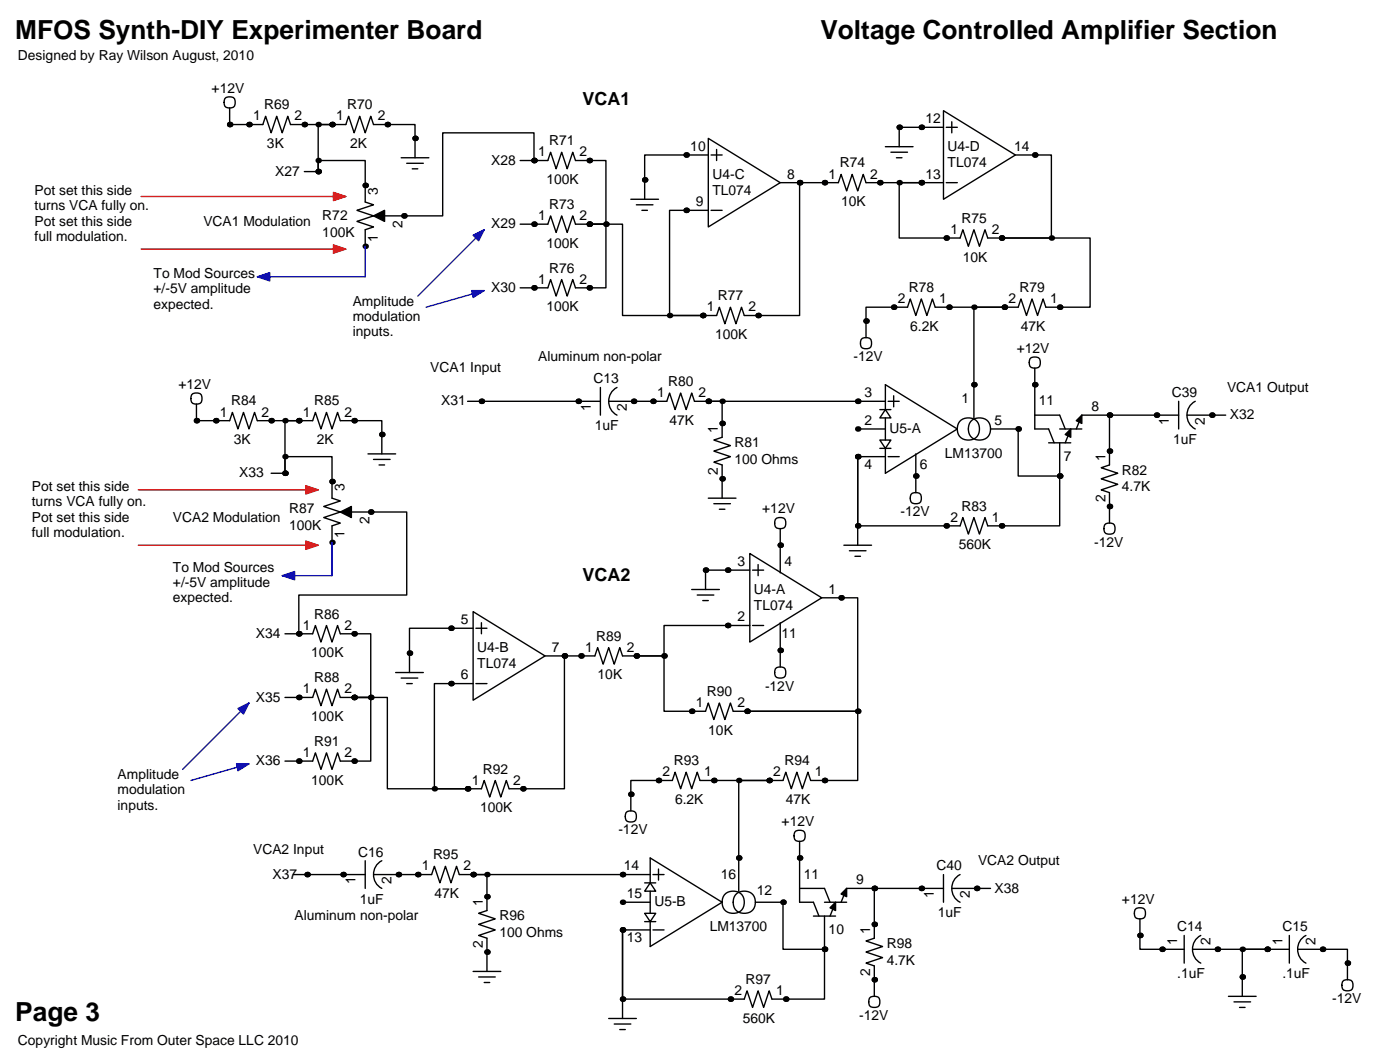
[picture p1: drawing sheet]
<svg xmlns="http://www.w3.org/2000/svg" width="257mm" height="195mm" viewBox="0 0 257 195" stroke-linecap="round" stroke-linejoin="round" font-family="sans-serif">
<g fill="none" stroke="#000" stroke-width=".25">
<path d="M41.3 18.1a1.09 1.09 0 0 1 1.4-.2 1.09 1.09 0 0 1 .4 1.3 1.09 1.09 0 0 1-1.5 .5 1.09 1.09 0 0 1-.3-1.6zM42.2 19.8v3.1h6.1l.5-1.6 1 3.1 1-3.1 1 3.1 1-3.1 .5 1.6h10.2l.5-1.6 1 3.1 1-3.1 1.1 3.1 1-3.1 .5 1.6h7.6v6.1M55.9 31.5h2.5M58.4 31.5v-2h8.7v7.6l1.5 .5-3.1 1 3.1 1-3.1 1 3.1 1.1-1.5 .5v3M61 22.9h-2.6v8.6M73.7 29h5M74.7 30h3M75.7 31h1M95.5 29.5h5.1l.5-1.6 1 3.1 1-3.1 1 3.1 1.1-3.1 .5 1.6h5.6v11.6h-3.1M98 29.5v-5.1h-16.7v15.2h-10.7M115.8 36.6h5.1M116.8 37.6h3.1"/>
<path d="M117.9 38.6h1M130 25.4l13.3 8.1-13.3 8.2zM130 38.6h-7.1v19.3h6.1M130 28.4h-11.6v8.2M130.6 38.6h2M130.6 28.4h2M131.6 27.4v2.1M143.3 33.5h10.6l.5-1.5 1 3.1 1.1-3.1 1 3.1 1-3.1 .5 1.5h14.2M146.8 33.5v24.4h-10.1l-.6-1.5-1 3-1-3-1 3-1-3-.5 1.5h-2.6M162.6 26.9h5M163.6 27.9h3M164.6 29h1"/>
<path d="M169.2 33.5h-4.1v10.2h11.2l.5-1.5 1 3 1-3 1 3 1-3 .6 1.5h2.5M173.2 20.3l13.2 8.1-13.2 8.2zM173.2 23.4h-8.1v3.5M173.7 23.4h2.1M173.7 33.5h2.1M174.8 22.4v2M186.4 28.4h6.6v15.3h-9.1M95.5 41.1h5.1l.5-1.5 1 3.1 1-3.1 1 3.1 1.1-3.1 .5 1.5h2.5M108.2 41.1h3.1v11.7h-5.6l-.5-1.5-1.1 3.1-1-3.1-1 3.1-1-3.1-.5 1.5h-5.1M108.2 41.1h6.1v16.8h14.7M183.9 43.7h16.3v12.7h-8.2l-.5-1.5-1 3-1-3-1 3-1-3-.6 1.5h-15.2l-.5-1.5-1 3-1-3-1.1 3-1-3-.5 1.5h-7.6v5.6M184.4 56.4h-5.6v20.3"/>
<path d="M35.2 72.5a1.09 1.09 0 0 1 1.4-.3 1.09 1.09 0 0 1 .5 1.4 1.09 1.09 0 0 1-1.6 .5 1.09 1.09 0 0 1-.3-1.6zM36.1 74.2v3h6.1l.5-1.5 1 3 1-3 1 3 1-3 .5 1.5h10.2l.5-1.5 1 3 1-3 1.1 3 1-3 .5 1.5h7.6v6.1M54.9 77.2h-2.6v9.7M85.9 73.7h24.3M110.2 71.1v5.1M111.8 73.7h10.6l.5-1.6 1.1 3.1 1-3.1 1 3.1 1-3.1 .5 1.6h35.1M113.3 71.1a2.88 2.88 0 0 0 0 5.1M130 73.7h2.6v6.6l-1.5 .5 3 1-3 1 3 1-3 1 1.5 .5v6.1M157.5 78.7h5.1M158.1 62.3a1.09 1.09 0 0 1 1.4-.2 1.09 1.09 0 0 1 .5 1.3 1.09 1.09 0 0 1-1.6 .5 1.09 1.09 0 0 1-.3-1.6zM161.5 75.2h2.1M162.6 75.2l1 1.5h-2.1z"/>
<path d="M162.6 75.2v-4.6l13.2 8.1-13.2 8.2v-4.6M162.6 76.7v4.1M163.1 73.7h2M164.1 72.6v2.1M181.9 78.7h5v8.7h7.7M189.1 65.9a1.09 1.09 0 0 1 1.4-.3 1.09 1.09 0 0 1 .5 1.3 1.09 1.09 0 0 1-1.6 .6 1.09 1.09 0 0 1-.3-1.6zM190 76.2h4.6l1 2.5M190 67.6v11.1h2.5l1 2.6M194.6 78.7h4M196.6 78.7l-1 2.6M203.7 76.2v9.1l-1.5 .6 3 1-3 1 3 1-3 1 1.5 .5v5.6M216.4 76.2h-17.8l-1 2.5"/>
<path d="M216.4 73.7v5M217.9 76.2h7.1M219.5 73.7a2.88 2.88 0 0 0 0 5M49.8 86.9h2.5M52.3 86.9v-3.1h8.7v7.6l1.5 .5-3.1 1.1 3.1 1-3.1 1 3.1 1-1.5 .5v3.1M64.5 94h10.2v15.2h-19.8v7.1M67.6 83.3h5M68.6 84.3h3M69.6 85.3h1M130 91.4h5.1M131.1 92.5h3M132.1 93.5h1"/>
<path d="M142.4 95.3a1.09 1.09 0 0 1 1.4-.2 1.09 1.09 0 0 1 .4 1.3 1.09 1.09 0 0 1-1.5 .5 1.09 1.09 0 0 1-.3-1.6zM143.3 97v8.2M157.5 83.8v12.7h18.8l.5-1.5 1 3 1-3 1 3 1-3 .6 1.5h13.2v-9.1M157.5 83.8v16.3M157.5 83.8h5.1M161.5 80.8h2.1l-1 1.5zM161.5 82.3h2.1M163.1 83.8h2M167.3 90.8a1.09 1.09 0 0 1 1.4-.3 1.09 1.09 0 0 1 .4 1.3 1.09 1.09 0 0 1-1.5 .5 1.09 1.09 0 0 1-.3-1.5zM168.1 83.3v7.1M192.5 81.3h4.1M194.6 81.3v6.1"/>
<path d="M202.8 96.3a1.09 1.09 0 0 1 1.4-.2 1.09 1.09 0 0 1 .5 1.3 1.09 1.09 0 0 1-1.6 .5 1.09 1.09 0 0 1-.3-1.6zM52.3 116.3h5.1l.5-1.5 1 3.1 1-3.1 1.1 3.1 1-3.1 .5 1.5h5.6v11.7h-3.1M86.9 112.3l13.2 8.1-13.2 8.1zM86.9 115.3h-11.7v8.1M87.4 115.3h2M88.4 114.3v2M127 108.2h5.1M128 109.2h3.1M129 110.2h1M137.7 101.6l13.2 8.1-13.2 8.2zM137.7 114.8h-15.8v5.6h-5.1M137.7 104.6h-8.2v3.6"/>
<path d="M138.2 104.6h2M138.2 114.8h2M139.2 103.6v2.1M143.3 114.3v8.1M150.9 109.7h6.6v20.9h-20.3M154.9 100.1h5.1M156 101.1h3M157 102.1h1M52.3 128h5.1l.5-1.5 1 3 1-3 1.1 3 1-3 .5 1.5h2.5M65 128h3.1v11.7h-5.6l-.5-1.5-1 3-1.1-3-1 3-1-3-.5 1.5h-5.1M65 128h6.1v16.8h14.8M72.6 123.4h5.1"/>
<path d="M73.7 124.5h3M74.7 125.5h1M86.9 125.5h-7.1v19.3h6.1M87.4 125.5h2M100.1 120.4h9.1l.5-1.5 1 3 1.1-3 1 3 1-3 .5 1.5h2.5M103.6 120.4v24.4h-10.1l-.5-1.5-1.1 3-1-3-1 3-1-3-.5 1.5h-2.5M116.8 120.4h5.1v10.2h7.6l.5-1.6 1.1 3.1 1-3.1 1 3.1 1-3.1 .5 1.6h2.6M137.2 130.6h20.3v12.7h-8.7l-.5-1.6-1 3.1-1-3.1-1 3.1-1-3.1-.5 1.6h-15.3l-.5-1.6-1 3.1-1-3.1-1 3.1-1-3.1-.6 1.6h-7.6v5.5M142.4 122.8a1.09 1.09 0 0 1 1.4-.3 1.09 1.09 0 0 1 .4 1.3 1.09 1.09 0 0 1-1.5 .6 1.09 1.09 0 0 1-.3-1.6zM67.1 158v5.1M70.1 158a2.88 2.88 0 0 0 0 5.1M114.9 149.2a1.09 1.09 0 0 1 1.4-.3 1.09 1.09 0 0 1 .5 1.4 1.09 1.09 0 0 1-1.5 .5 1.09 1.09 0 0 1-.4-1.6z"/>
<path d="M120.9 159.5v2M141.2 143.3h-5.6v20.3M145.9 152.7a1.09 1.09 0 0 1 1.4-.2 1.09 1.09 0 0 1 .5 1.3 1.09 1.09 0 0 1-1.5 .5 1.09 1.09 0 0 1-.4-1.6zM146.8 154.4v11.2h2.6l1 2.5M53.8 160.5h13.3M68.6 160.5h10.6l.6-1.5 1 3.1 1-3.1 1 3.1 1-3.1 .5 1.5h35.1M86.9 160.5h2.5v6.6l-1.5 .5 3 1.1-3 1 3 1-3 1 1.5 .5v6.1M86.9 178.3h5M87.9 179.3h3M114.3 170.7v12.7h22.4l.5-1.5 1 3 1-3 1 3 1-3 .5 1.5h9.7v-9.2M114.3 170.7v16.2M114.3 170.7h5.1"/>
<path d="M114.3 165.6h5.1M118.4 167.6h2l-1 1.6zM118.4 162.1h2M118.4 169.2h2M119.4 162.1l1 1.5h-2zM119.4 162.1v-4.6l13.2 8.1-13.2 8.1v-4.5M119.4 163.6v4M119.9 160.5h2M119.9 170.7h2M138.7 165.6h5.1v8.6h7.6M146.8 163.1h4.6l1 2.5M149.4 168.1h4"/>
<path d="M151.4 165.6h4M151.4 168.1v6.1M153.4 165.6l-1 2.5M160.5 163.1v9.1l-1.5 .5 3.1 1-3.1 1.1 3.1 1-3.1 1 1.5 .5v5.6M173.2 163.1h-17.8l-1 2.5M173.2 160.5v5.1M174.8 163.1h7.1M176.3 160.5a2.88 2.88 0 0 0 0 5.1M208.4 167a1.09 1.09 0 0 1 1.4-.3 1.09 1.09 0 0 1 .5 1.3 1.09 1.09 0 0 1-1.6 .5 1.09 1.09 0 0 1-.3-1.5zM209.3 168.7v5.5h8.1M217.4 171.7v5.1M218.9 174.2h17.8"/>
<path d="M220.5 171.7a2.88 2.88 0 0 0 0 5.1M232.7 174.2h-4.6v8.7M236.7 171.7v5.1M238.3 174.2h9.1v5.6M239.8 171.7a2.88 2.88 0 0 0 0 5.1M88.9 180.3h1M111.8 186.9h5M112.8 188h3M113.8 189h1M159.7 183.2a1.09 1.09 0 0 1 1.3-.2 1.09 1.09 0 0 1 .5 1.3 1.09 1.09 0 0 1-1.5 .5 1.09 1.09 0 0 1-.3-1.6zM225.6 182.9h5M226.6 183.9h3"/>
<path d="M227.6 184.9h1M246.5 180.2a1.09 1.09 0 0 1 1.4-.3 1.09 1.09 0 0 1 .5 1.3 1.09 1.09 0 0 1-1.6 .6 1.09 1.09 0 0 1-.3-1.6z"/>
<circle cx="177.8" cy="78.7" r="2.07"/>
<circle cx="179.9" cy="78.7" r="2.07"/>
<circle cx="134.7" cy="165.6" r="2.07"/>
<circle cx="136.7" cy="165.6" r="2.07"/>
</g>
<g fill="#000">
<circle cx="42.2" cy="22.9" r=".51"/>
<circle cx="45.7" cy="22.9" r=".51"/>
<circle cx="55.9" cy="22.9" r=".51"/>
<circle cx="58.4" cy="22.9" r=".51"/>
<circle cx="58.4" cy="29.5" r=".51"/>
<circle cx="58.4" cy="31.5" r=".51"/>
<circle cx="61" cy="22.9" r=".51"/>
<circle cx="67.1" cy="34" r=".51"/>
<circle cx="71.1" cy="22.9" r=".51"/>
<circle cx="74.2" cy="39.6" r=".51"/>
<circle cx="76.2" cy="25.4" r=".51"/>
<circle cx="98" cy="29.5" r=".51"/>
<circle cx="108.2" cy="29.5" r=".51"/>
<circle cx="118.4" cy="33" r=".51"/>
<circle cx="126" cy="38.6" r=".51"/>
<circle cx="126" cy="28.4" r=".51"/>
<circle cx="146.8" cy="33.5" r=".51"/>
<circle cx="151.4" cy="33.5" r=".51"/>
<circle cx="161.5" cy="33.5" r=".51"/>
<circle cx="165.1" cy="33.5" r=".51"/>
<circle cx="165.1" cy="23.4" r=".51"/>
<circle cx="169.2" cy="23.4" r=".51"/>
<circle cx="169.2" cy="33.5" r=".51"/>
<circle cx="190" cy="28.4" r=".51"/>
<circle cx="67.1" cy="45.2" r=".51"/>
<circle cx="98" cy="52.8" r=".51"/>
<circle cx="98" cy="41.1" r=".51"/>
<circle cx="108.2" cy="52.8" r=".51"/>
<circle cx="108.2" cy="41.1" r=".51"/>
<circle cx="111.3" cy="41.1" r=".51"/>
<circle cx="122.9" cy="57.9" r=".51"/>
<circle cx="129" cy="57.9" r=".51"/>
<circle cx="139.2" cy="57.9" r=".51"/>
<circle cx="159" cy="58.9" r=".51"/>
<circle cx="164.1" cy="56.4" r=".51"/>
<circle cx="173.7" cy="43.7" r=".51"/>
<circle cx="174.2" cy="56.4" r=".51"/>
<circle cx="178.8" cy="56.4" r=".51"/>
<circle cx="183.9" cy="43.7" r=".51"/>
<circle cx="184.4" cy="56.4" r=".51"/>
<circle cx="193" cy="43.7" r=".51"/>
<circle cx="194.6" cy="56.4" r=".51"/>
<circle cx="36.1" cy="77.2" r=".51"/>
<circle cx="39.6" cy="77.2" r=".51"/>
<circle cx="49.8" cy="77.2" r=".51"/>
<circle cx="52.3" cy="77.2" r=".51"/>
<circle cx="54.9" cy="77.2" r=".51"/>
<circle cx="65" cy="77.2" r=".51"/>
<circle cx="70.1" cy="79.8" r=".51"/>
<circle cx="88.4" cy="73.7" r=".51"/>
<circle cx="106.2" cy="73.7" r=".51"/>
<circle cx="116.3" cy="73.7" r=".51"/>
<circle cx="119.9" cy="73.7" r=".51"/>
<circle cx="130" cy="73.7" r=".51"/>
<circle cx="132.6" cy="77.7" r=".51"/>
<circle cx="132.6" cy="73.7" r=".51"/>
<circle cx="157.5" cy="78.7" r=".51"/>
<circle cx="157.5" cy="73.7" r=".51"/>
<circle cx="178.8" cy="70.6" r=".51"/>
<circle cx="186.9" cy="78.7" r=".51"/>
<circle cx="190" cy="70.6" r=".51"/>
<circle cx="203.7" cy="76.2" r=".51"/>
<circle cx="212.3" cy="76.2" r=".51"/>
<circle cx="222.5" cy="76.2" r=".51"/>
<circle cx="52.3" cy="86.9" r=".51"/>
<circle cx="52.3" cy="83.8" r=".51"/>
<circle cx="61" cy="88.4" r=".51"/>
<circle cx="61" cy="99.6" r=".51"/>
<circle cx="68.1" cy="94" r=".51"/>
<circle cx="132.6" cy="87.9" r=".51"/>
<circle cx="157.5" cy="83.8" r=".51"/>
<circle cx="157.5" cy="96.5" r=".51"/>
<circle cx="168.1" cy="87.4" r=".51"/>
<circle cx="173.7" cy="96.5" r=".51"/>
<circle cx="183.9" cy="96.5" r=".51"/>
<circle cx="194.6" cy="87.4" r=".51"/>
<circle cx="203.7" cy="82.8" r=".51"/>
<circle cx="203.7" cy="93" r=".51"/>
<circle cx="54.9" cy="116.3" r=".51"/>
<circle cx="65" cy="116.3" r=".51"/>
<circle cx="75.2" cy="119.9" r=".51"/>
<circle cx="82.8" cy="115.3" r=".51"/>
<circle cx="129.5" cy="104.6" r=".51"/>
<circle cx="133.6" cy="114.8" r=".51"/>
<circle cx="133.6" cy="104.6" r=".51"/>
<circle cx="143.3" cy="100.1" r=".51"/>
<circle cx="143.3" cy="119.4" r=".51"/>
<circle cx="154.4" cy="109.7" r=".51"/>
<circle cx="54.9" cy="139.7" r=".51"/>
<circle cx="54.9" cy="128" r=".51"/>
<circle cx="65" cy="128" r=".51"/>
<circle cx="65" cy="139.7" r=".51"/>
<circle cx="68.1" cy="128" r=".51"/>
<circle cx="82.8" cy="125.5" r=".51"/>
<circle cx="103.6" cy="120.4" r=".51"/>
<circle cx="106.7" cy="120.4" r=".51"/>
<circle cx="116.8" cy="120.4" r=".51"/>
<circle cx="121.9" cy="120.4" r=".51"/>
<circle cx="127" cy="130.6" r=".51"/>
<circle cx="137.2" cy="130.6" r=".51"/>
<circle cx="157.5" cy="130.6" r=".51"/>
<circle cx="79.8" cy="144.8" r=".51"/>
<circle cx="85.9" cy="144.8" r=".51"/>
<circle cx="96" cy="144.8" r=".51"/>
<circle cx="115.8" cy="145.8" r=".51"/>
<circle cx="120.9" cy="143.3" r=".51"/>
<circle cx="131.1" cy="143.3" r=".51"/>
<circle cx="135.6" cy="157.5" r=".51"/>
<circle cx="135.6" cy="143.3" r=".51"/>
<circle cx="141.2" cy="143.3" r=".51"/>
<circle cx="146.8" cy="157.5" r=".51"/>
<circle cx="151.4" cy="143.3" r=".51"/>
<circle cx="56.4" cy="160.5" r=".51"/>
<circle cx="63" cy="160.5" r=".51"/>
<circle cx="73.2" cy="160.5" r=".51"/>
<circle cx="76.7" cy="160.5" r=".51"/>
<circle cx="86.9" cy="160.5" r=".51"/>
<circle cx="89.4" cy="160.5" r=".51"/>
<circle cx="89.4" cy="164.6" r=".51"/>
<circle cx="89.4" cy="174.8" r=".51"/>
<circle cx="114.3" cy="160.5" r=".51"/>
<circle cx="114.3" cy="170.7" r=".51"/>
<circle cx="114.3" cy="165.6" r=".51"/>
<circle cx="143.8" cy="165.6" r=".51"/>
<circle cx="151.4" cy="174.2" r=".51"/>
<circle cx="160.5" cy="163.1" r=".51"/>
<circle cx="160.5" cy="179.8" r=".51"/>
<circle cx="160.5" cy="169.7" r=".51"/>
<circle cx="169.2" cy="163.1" r=".51"/>
<circle cx="179.3" cy="163.1" r=".51"/>
<circle cx="209.3" cy="171.7" r=".51"/>
<circle cx="213.4" cy="174.2" r=".51"/>
<circle cx="223.5" cy="174.2" r=".51"/>
<circle cx="228.1" cy="174.2" r=".51"/>
<circle cx="228.1" cy="179.3" r=".51"/>
<circle cx="232.7" cy="174.2" r=".51"/>
<circle cx="242.8" cy="174.2" r=".51"/>
<circle cx="247.4" cy="176.8" r=".51"/>
<circle cx="114.3" cy="183.4" r=".51"/>
<circle cx="134.1" cy="183.4" r=".51"/>
<circle cx="144.3" cy="183.4" r=".51"/>
</g>
<path d="M68.6 39.6l2-1v2zM196.6 78.7v1.6l-1-.5zM198.6 76.2v1.5l-1-.5zM62.5 94l2-1v2zM153.4 165.6v1.5l-1-.5zM154.4 164.1l1-1v1.5z" fill="#000" stroke="#000" stroke-width=".25"/>
<path d="M67.1 45.2v5.6h-19.9M88.9 42.2l-12.2 12.2M88.9 53.3l-10.7 3.1M61 99.6v6.1h-9.2M45.7 129l-12.2 12.2M45.7 140.2l-10.6 3.1" fill="none" stroke="#00f" stroke-width=".25"/>
<g fill="#00f" stroke="#00f" stroke-width=".25">
<path d="M86.9 43.2l2-1-1 2z"/>
<path d="M86.6 53.3h2.3l-2 1.3z"/>
<path d="M43.7 130l2-1-1 2.1z"/>
<path d="M43.4 140.2h2.3l-2 1.3z"/>
<path d="M47.2 50.8l2.3-.8v1.6z"/>
<path d="M51.8 105.7l2.3-.8v1.5z"/>
</g>
<path d="M25.9 36.1h37.6M25.9 45.7h37.6M25.4 89.9h33M25.4 100.1h33" fill="none" stroke="#f00" stroke-width=".25"/>
<g fill="#f00" stroke="#f00" stroke-width=".25">
<path d="M61.2 35.3l2.3 .8-2.3 .7z"/>
<path d="M61.2 45l2.3 .7-2.3 .8z"/>
<path d="M56.1 89.2l2.3 .7-2.3 .8z"/>
<path d="M56.1 99.3l2.3 .8-2.3 .7z"/>
</g>
<g font-size="4.8">
<text x="2.8" y="7.1">MFOS Synth-DIY Experimenter Board</text>
<text x="150.6" y="7.1">Voltage Controlled Amplifier Section</text>
<text x="2.8" y="187.5">Page 3</text>
</g>
<g font-size="3.3">
<text x="106.9" y="19.3">VCA1</text>
<text x="106.9" y="106.7">VCA2</text>
</g>
<g font-size="2.5">
<text x="3.3" y="10.9">Designed by Ray Wilson August, 2010</text>
<text x="38.9" y="17">+12V</text>
<text x="46.5" y="22.1">1</text>
<text x="48.5" y="20.1">R69</text>
<text x="54.1" y="22.1">2</text>
<text x="61.7" y="22.1">1</text>
<text x="63.8" y="20.1">R70</text>
<text x="69.3" y="22.1">2</text>
<text x="169.9" y="22.6">12</text>
<text x="49" y="27.2">3K</text>
<text x="64.3" y="27.2">2K</text>
<text x="98.8" y="28.7">1</text>
<text x="100.8" y="26.7">R71</text>
<text x="106.4" y="28.7">2</text>
<text x="126.7" y="27.7">10</text>
<text x="174" y="27.7">U4-D</text>
<text x="186.2" y="27.7">14</text>
<text x="6.3" y="35.8">Pot set this side</text>
<text x="50.5" y="32.3">X27</text>
<text x="69.3" y="35.8" transform="rotate(-90 69.3 35.8)">3</text>
<text x="90.2" y="30.2">X28</text>
<text x="100.3" y="33.8">100K</text>
<text x="130.8" y="32.8">U4-C</text>
<text x="130.8" y="35.8">TL074</text>
<text x="144.5" y="32.8">8</text>
<text x="152.1" y="32.8">1</text>
<text x="154.2" y="30.7">R74</text>
<text x="159.8" y="32.8">2</text>
<text x="169.9" y="32.8">13</text>
<text x="174" y="30.7">TL074</text>
<text x="6.3" y="38.6">turns VCA fully on.</text>
<text x="6.3" y="41.4">Pot set this side</text>
<text x="37.3" y="41.4">VCA1 Modulation</text>
<text x="59.2" y="40.4">R72</text>
<text x="73.9" y="41.9" transform="rotate(-90 73.9 41.9)">2</text>
<text x="90.2" y="41.9">X29</text>
<text x="98.8" y="40.4">1</text>
<text x="100.8" y="38.4">R73</text>
<text x="106.4" y="40.4">2</text>
<text x="127.8" y="37.8">9</text>
<text x="154.4" y="37.8">10K</text>
<text x="176.5" y="40.9">R75</text>
<text x="6.3" y="44.2">full modulation.</text>
<text x="59.2" y="43.4">100K</text>
<text x="69.3" y="44.5" transform="rotate(-90 69.3 44.5)">1</text>
<text x="100.3" y="45.5">100K</text>
<text x="174.5" y="42.9">1</text>
<text x="182.1" y="42.9">2</text>
<text x="28.2" y="51.1">To Mod Sources</text>
<text x="28.2" y="53.8">+/-5V amplitude</text>
<text x="90.2" y="53.6">X30</text>
<text x="98.8" y="52.1">1</text>
<text x="100.8" y="50">R76</text>
<text x="106.4" y="52.1">2</text>
<text x="166.9" y="53.6">R78</text>
<text x="176.8" y="48">10K</text>
<text x="187.2" y="53.6">R79</text>
<text x="28.2" y="56.6">expected.</text>
<text x="64.8" y="56.1">Amplitude</text>
<text x="64.8" y="58.9">modulation</text>
<text x="100.3" y="57.1">100K</text>
<text x="129.8" y="57.1">1</text>
<text x="131.8" y="55.1">R77</text>
<text x="137.4" y="57.1">2</text>
<text x="164.8" y="55.6">2</text>
<text x="172.5" y="55.6">1</text>
<text x="185.2" y="55.6">2</text>
<text x="192.8" y="55.6">1</text>
<text x="64.8" y="61.7">inputs.</text>
<text x="131.3" y="62.2">100K</text>
<text x="167.1" y="60.7">6.2K</text>
<text x="186.7" y="64.8">+12V</text>
<text x="187.5" y="60.7">47K</text>
<text x="32.8" y="71.4">+12V</text>
<text x="79" y="68.3">VCA1 Input</text>
<text x="98.8" y="66.3">Aluminum non-polar</text>
<text x="109" y="70.4">C13</text>
<text x="122.7" y="70.9">R80</text>
<text x="156.7" y="66.3">-12V</text>
<text x="225.3" y="71.9">VCA1 Output</text>
<text x="40.4" y="76.5">1</text>
<text x="42.4" y="74.4">R84</text>
<text x="48" y="76.5">2</text>
<text x="55.6" y="76.5">1</text>
<text x="57.7" y="74.4">R85</text>
<text x="63.2" y="76.5">2</text>
<text x="81" y="74.4">X31</text>
<text x="108.5" y="75.4" transform="rotate(-90 108.5 75.4)">1</text>
<text x="115.1" y="75.4" transform="rotate(-90 115.1 75.4)">2</text>
<text x="120.6" y="72.9">1</text>
<text x="122.9" y="78">47K</text>
<text x="128.3" y="72.9">2</text>
<text x="158.8" y="78">2</text>
<text x="158.8" y="72.9">3</text>
<text x="176.5" y="73.9">1</text>
<text x="182.6" y="78">5</text>
<text x="190.8" y="74.4">11</text>
<text x="200.4" y="75.4">8</text>
<text x="214.6" y="78" transform="rotate(-90 214.6 78)">1</text>
<text x="215.1" y="72.9">C39</text>
<text x="221.2" y="78" transform="rotate(-90 221.2 78)">2</text>
<text x="225.8" y="77">X32</text>
<text x="42.9" y="81.5">3K</text>
<text x="58.2" y="81.5">2K</text>
<text x="109.2" y="79">1uF</text>
<text x="131.8" y="79.5" transform="rotate(-90 131.8 79.5)">1</text>
<text x="134.9" y="82">R81</text>
<text x="163.3" y="79.5">U5-A</text>
<text x="215.4" y="81.5">1uF</text>
<text x="43.9" y="87.6">X33</text>
<text x="131.8" y="87.1" transform="rotate(-90 131.8 87.1)">2</text>
<text x="134.9" y="85.1">100 Ohms</text>
<text x="158.8" y="86.1">4</text>
<text x="168.9" y="86.1">6</text>
<text x="173.5" y="84.1">LM13700</text>
<text x="195.3" y="84.6">7</text>
<text x="202.9" y="84.6" transform="rotate(-90 202.9 84.6)">1</text>
<text x="206" y="87.1">R82</text>
<text x="5.8" y="90.2">Pot set this side</text>
<text x="5.8" y="93">turns VCA fully on.</text>
<text x="5.8" y="95.8">Pot set this side</text>
<text x="31.7" y="95.8">VCA2 Modulation</text>
<text x="53.1" y="94.2">R87</text>
<text x="63.2" y="90.2" transform="rotate(-90 63.2 90.2)">3</text>
<text x="140" y="94.2">+12V</text>
<text x="165.4" y="94.7">-12V</text>
<text x="174.5" y="95.8">2</text>
<text x="176.5" y="93.7">R83</text>
<text x="182.1" y="95.8">1</text>
<text x="202.9" y="92.2" transform="rotate(-90 202.9 92.2)">2</text>
<text x="206" y="90.2">4.7K</text>
<text x="5.8" y="98.6">full modulation.</text>
<text x="53.1" y="97.3">100K</text>
<text x="63.2" y="98.8" transform="rotate(-90 63.2 98.8)">1</text>
<text x="67.8" y="96.3" transform="rotate(-90 67.8 96.3)">2</text>
<text x="176" y="100.8">560K</text>
<text x="200.9" y="100.3">-12V</text>
<text x="31.7" y="104.9">To Mod Sources</text>
<text x="31.7" y="107.7">+/-5V amplitude</text>
<text x="135.4" y="103.9">3</text>
<text x="144" y="103.9">4</text>
<text x="31.7" y="110.5">expected.</text>
<text x="57.7" y="113.5">R86</text>
<text x="138.4" y="109">U4-A</text>
<text x="138.4" y="112">TL074</text>
<text x="152.1" y="109">1</text>
<text x="47" y="117.1">X34</text>
<text x="55.6" y="115.6">1</text>
<text x="63.2" y="115.6">2</text>
<text x="84.6" y="114.6">5</text>
<text x="87.6" y="119.6">U4-B</text>
<text x="101.3" y="119.6">7</text>
<text x="107.4" y="119.6">1</text>
<text x="109.5" y="117.6">R89</text>
<text x="115.1" y="119.6">2</text>
<text x="135.4" y="114">2</text>
<text x="143.5" y="117.1">11</text>
<text x="57.1" y="120.6">100K</text>
<text x="57.7" y="125.2">R88</text>
<text x="84.6" y="124.7">6</text>
<text x="87.6" y="122.7">TL074</text>
<text x="109.7" y="124.7">10K</text>
<text x="47" y="128.8">X35</text>
<text x="55.6" y="127.3">1</text>
<text x="63.2" y="127.3">2</text>
<text x="127.8" y="129.8">1</text>
<text x="129.8" y="127.8">R90</text>
<text x="135.4" y="129.8">2</text>
<text x="140.5" y="126.7">-12V</text>
<text x="57.1" y="132.3">100K</text>
<text x="57.7" y="136.9">R91</text>
<text x="130" y="134.9">10K</text>
<text x="21.6" y="143">Amplitude</text>
<text x="47" y="140.5">X36</text>
<text x="55.6" y="138.9">1</text>
<text x="63.2" y="138.9">2</text>
<text x="88.6" y="142">R92</text>
<text x="121.7" y="142.5">2</text>
<text x="123.7" y="140.5">R93</text>
<text x="129.3" y="142.5">1</text>
<text x="142" y="142.5">2</text>
<text x="144" y="140.5">R94</text>
<text x="149.6" y="142.5">1</text>
<text x="21.6" y="145.8">modulation</text>
<text x="21.6" y="148.6">inputs.</text>
<text x="57.1" y="144">100K</text>
<text x="86.6" y="144">1</text>
<text x="88.1" y="149.1">100K</text>
<text x="94.2" y="144">2</text>
<text x="124" y="147.6">6.2K</text>
<text x="144.3" y="147.6">47K</text>
<text x="113.5" y="153.2">-12V</text>
<text x="143.5" y="151.6">+12V</text>
<text x="46.5" y="156.7">VCA2 Input</text>
<text x="50" y="161.3">X37</text>
<text x="65.8" y="157.2">C16</text>
<text x="77.5" y="159.8">1</text>
<text x="79.5" y="157.7">R95</text>
<text x="85.1" y="159.8">2</text>
<text x="114.6" y="159.8">14</text>
<text x="132.3" y="161.3">16</text>
<text x="147.6" y="161.3">11</text>
<text x="172" y="159.8">C40</text>
<text x="179.6" y="158.8">VCA2 Output</text>
<text x="65.3" y="162.3" transform="rotate(-90 65.3 162.3)">1</text>
<text x="66" y="165.9">1uF</text>
<text x="71.9" y="162.3" transform="rotate(-90 71.9 162.3)">2</text>
<text x="79.8" y="164.8">47K</text>
<text x="88.6" y="166.4" transform="rotate(-90 88.6 166.4)">1</text>
<text x="115.1" y="164.8">15</text>
<text x="120.1" y="166.4">U5-B</text>
<text x="138.9" y="164.3">12</text>
<text x="157.2" y="162.3">9</text>
<text x="171.5" y="164.8" transform="rotate(-90 171.5 164.8)">1</text>
<text x="178.1" y="164.8" transform="rotate(-90 178.1 164.8)">2</text>
<text x="182.6" y="163.8">X38</text>
<text x="206" y="165.9">+12V</text>
<text x="54.1" y="168.9">Aluminum non-polar</text>
<text x="88.6" y="174" transform="rotate(-90 88.6 174)">2</text>
<text x="91.7" y="168.9">R96</text>
<text x="91.7" y="172">100 Ohms</text>
<text x="115.1" y="173">13</text>
<text x="130.3" y="170.9">LM13700</text>
<text x="152.1" y="171.5">10</text>
<text x="159.8" y="171.5" transform="rotate(-90 159.8 171.5)">1</text>
<text x="162.8" y="174">R98</text>
<text x="172.2" y="168.4">1uF</text>
<text x="216.2" y="173.5" transform="rotate(-90 216.2 173.5)">1</text>
<text x="216.2" y="170.9">C14</text>
<text x="222.2" y="173.5" transform="rotate(-90 222.2 173.5)">2</text>
<text x="235.5" y="173.5" transform="rotate(-90 235.5 173.5)">1</text>
<text x="235.5" y="170.9">C15</text>
<text x="241.6" y="173.5" transform="rotate(-90 241.6 173.5)">2</text>
<text x="159.8" y="179.1" transform="rotate(-90 159.8 179.1)">2</text>
<text x="162.8" y="177">4.7K</text>
<text x="216.2" y="179.6">.1uF</text>
<text x="235.5" y="179.6">.1uF</text>
<text x="134.9" y="182.6">2</text>
<text x="136.9" y="180.6">R97</text>
<text x="142.5" y="182.6">1</text>
<text x="244.6" y="184.1">-12V</text>
<text x="3.3" y="191.8">Copyright Music From Outer Space LLC 2010</text>
<text x="136.4" y="187.7">560K</text>
<text x="157.7" y="187.2">-12V</text>
</g>
</svg>
